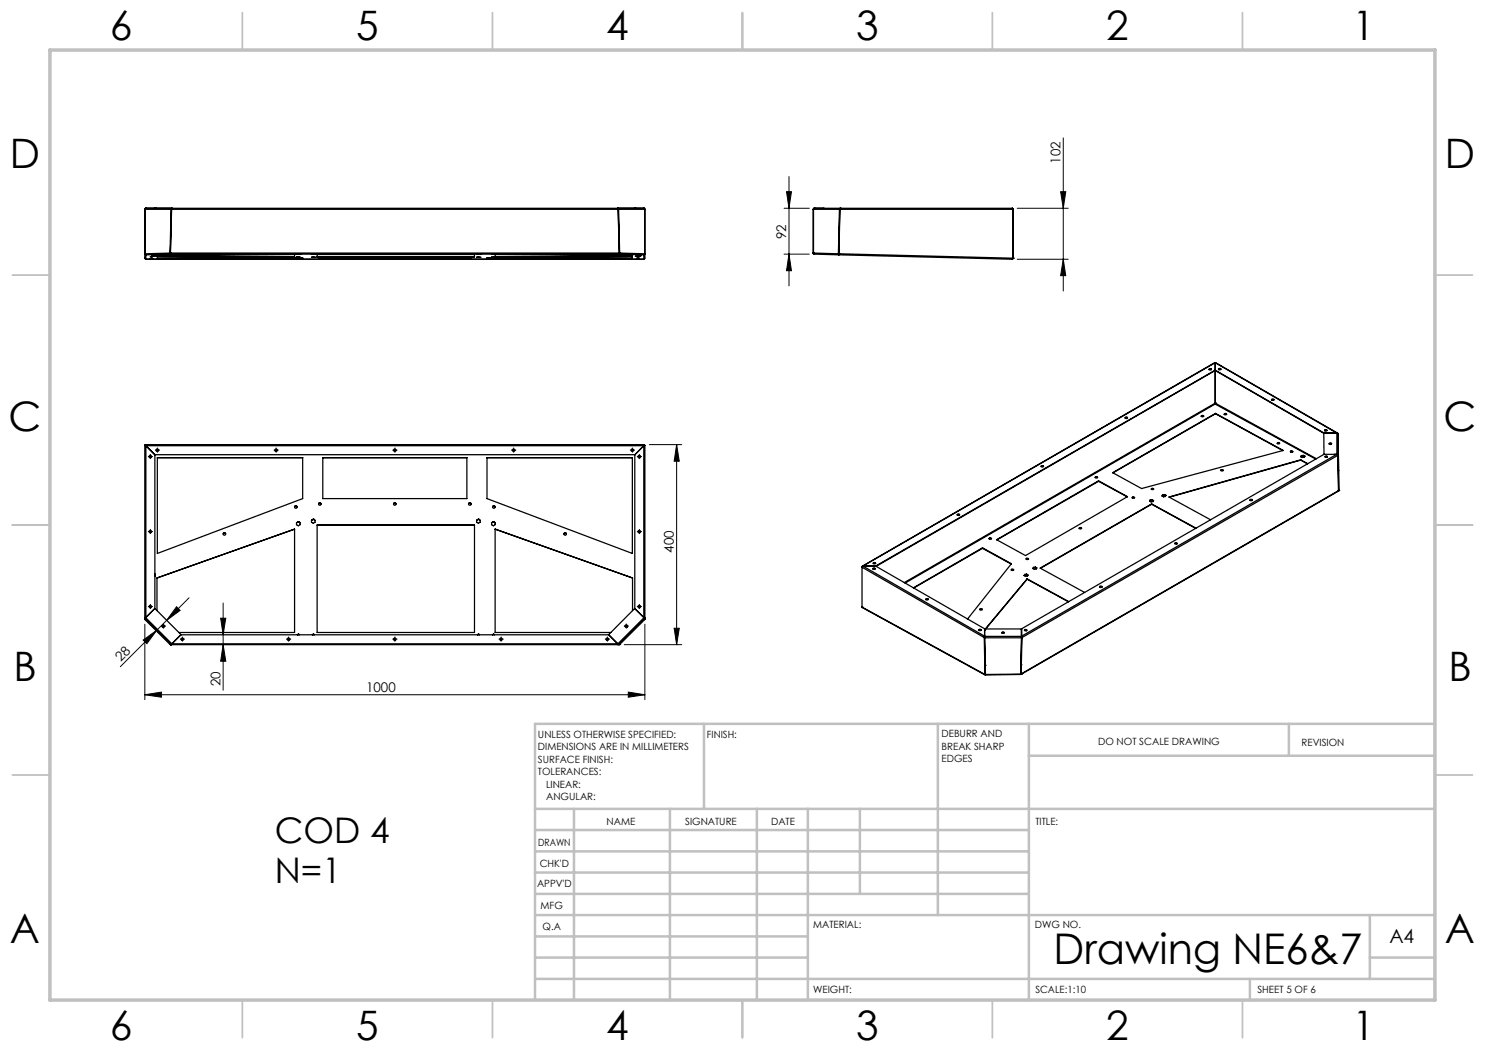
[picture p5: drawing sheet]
<svg xmlns="http://www.w3.org/2000/svg" width="297mm" height="210mm" viewBox="0 0 297 210" stroke-linecap="round" stroke-linejoin="round" font-family="sans-serif">
<g fill="none" stroke="#000" stroke-width=".25">
<path d="M29 41.9v9.8l.2 .1M29 41.9h100M29 50.8l.2 .2M29.1 41.7h99.7l.1 .1v9M29.1 41.7l-.1 .1v9M29.2 41.7h.1M29.2 41.7l-.2 .2M29.2 51.8h99.6M29.2 51v.8M30.1 51.7h.5zM30.1 51.4h.5zM30.3 51h.1"/>
<path d="M30.3 51.2h.1M30.3 51h.7M30.3 51.2h.7M30.3 51.3h.6zM30.7 51h.1M30.7 51.2h.1M31 41.7h.1M31 51h.1M31 51.2h.1M31.4 51l27.5-.1v.5l-27.5-.2zM31.4 51.1l27.5 .2M31.5 51.3l29 .3v.2h-29z"/>
<path d="M31.5 51.6h29M33.7 51.8h.5zM34 50.6l.1 .2M34 50.6h.1M34 50.6h89.9M34 50.6l-5 .2M34.1 50.6h.1M34.1 50.6v.2M34.1 50.6v.1M34.1 50.8l90 .1M34.1 50.8l-4.9 .2M34.2 50.9h.1"/>
<path d="M34.3 41.8h.1M34.3 41.8l-.2 8.8M34.4 41.7l-.2 .1-.2 8.8M34.4 41.7l-.3 8.9M34.5 50.9h.1M34.9 50.9h.1M44.6 51.4h.5zM58.9 51.5h.5zM59.3 50.9h.1M59.3 51.4h.7M59.3 51.4v.1M59.7 50.9h.1"/>
<path d="M59.7 51.4v.1M60 50.9h.1M60 51.4v.1M62.3 51.5h.1M62.3 50.9h.1M62.3 51.5h.7M62.7 50.9h.1M62.7 51.5h.1M63 51.5h.1M63 50.9h.1M63.4 50.9h31.5v.5h-31.5zM63.4 51.3h31.5"/>
<path d="M63.7 51.5h.5zM63.7 51.8h.5zM64.6 51.6h28.8v.2h-28.8zM64.6 51.6h28.8M78.7 51.5h.5zM93.7 51.5h.5zM93.7 51.8h.5zM95.3 50.9h.1M95.3 51.5h.1M95.3 51.5h.7M95.7 50.9h.1M95.7 51.5h.1"/>
<path d="M96 50.9h.1M96 51.5h.1M97.4 51.6l29.1-.3v.5h-29.1zM97.4 51.6h29.1M98.3 50.9h.1M98.3 51.4h.7M98.3 51.4v.1M98.5 51.5h.5zM98.7 50.9h.1M98.7 51.4v.1M99 50.9h.1M99 50.9h24.1l3.4 .1v.2l-27.5 .3z"/>
<path d="M112.8 51.4h.5zM123.4 50.9h.1M123.5 41.7l.4 8.9M123.6 41.7l.1 .1 .2 8.8M123.6 41.8l.3 8.8M123.6 41.8h.1M123.7 51.8h.5zM123.8 50.9h.1M123.8 50.8l5 .2M123.9 50.6h.1M123.9 50.6l-.1 .2M123.9 50.6l-.1 .1"/>
<path d="M123.9 50.6l5 .2M124.1 50.9h.1M126.5 51.1l-27.5 .2M127 41.7h.1M127.1 51.3h.5zM127.3 51.2h.1M127.3 51h.1M127.3 51h.7M127.3 51.2h.7M127.4 51.4h.5zM127.4 51.7h.5zM127.7 51h.1"/>
<path d="M127.7 51.2h.1M128 51.2h.1M128 51h.1M128.8 41.7h.1M128.8 41.7l.2 .2M128.8 51v.8M128.9 50.8l-.1 .2M129 41.9v9.7l-.2 .2M162.6 50.6h.1M162.6 50.6l.2 .2M162.6 41.9h40M162.6 41.9v8.7"/>
<path d="M162.7 50.6l.1 .2M162.7 50.6h.1M162.7 50.6l5 .2M162.8 41.7h-.1v8.9M162.8 41.7h39.7l.1 .2M162.8 41.7l-.2 .2M162.8 41.7h.1M162.8 50.8l5 .2M164.6 41.7h.1M167.7 50.8l.1 .2M167.7 50.8h.1M167.8 50.8h.1"/>
<path d="M167.8 50.8v.2M167.8 50.8l34.7 .8M167.8 51l34.7 .8M168 41.8h.1M168 41.8l-.3 9M168.1 41.7l-.2 .2-.2 8.9M168.1 41.7h.1M168.1 41.7l-.3 9.1M202.4 41.7l.1 .2M202.5 41.8v.1M202.5 51.6v.2M202.5 51.6h.1"/>
<path d="M202.5 51.6v.1M202.5 41.9v9.7M202.6 51.6l-.1 .2M202.6 51.6h.1M202.6 41.9v9.7M241.8 73.9l.2-.1 .3 .1M241.9 73.8l.2-.1 .2 .2-.4 .1zM243 72.6l-70.5 40.6M243 72.6v8M243 72.6l-70.4 40.6M243.1 72.6l24.4 14M243.1 72.6l24.2 14"/>
<path d="M243.7 73.8a.23 .23 0 0 1 .3-.1 .23 .23 0 0 1 .1 .2l-.3 .1zM243.7 73.9l.1-.1 .4 .1M254.3 80h.5M254.4 79.8l.4 .1-.3 .2-.2-.1zM29 89.1h.2M29 89.1v34.7M29 89.1h.1M29.1 89.1h.1M29.1 88.9l.1 .2M29.1 89l.1 .1M29.1 88.9h99.7M29.1 88.9v.1"/>
<path d="M29.2 89.1h.1M29.2 89.1v34.4M29.2 89.1l1.8 1.9M29.2 89.1h99.6M31 91v30.7M31 90.9h96M31.5 91.5h29v8.2l-29 11zM64.6 91.5h28.8v8.2h-28.8zM97.4 91.5h29.1v19.2l-29.1-11zM127 91v30.7M128.8 89.1h.1M128.8 89.1v34.4"/>
<path d="M128.8 89.1l-1.8 1.9M128.8 88.9v.2M128.8 89v.1M128.8 88.9v.1M128.9 89.1h-.1M128.9 89.1h.1M129 89.1h-.2M129 89.1l-.1 34.7M208.2 93.3l.2-.1 .3 .1M208.2 93.2h.5a.23 .23 0 0 1-.2 .2 .23 .23 0 0 1-.3-.2zM219 95.4l.5 .1a.25 .25 0 0 1-.2 .1 .25 .25 0 0 1-.3-.2zM219 95.5l.2-.1 .3 .1"/>
<path d="M219.7 96.2v.1M219.7 96.3l-20.3 11.7M219.7 96.3l5.7 3.1M222.5 94.5l20.6-11.8 13.5 7.4-28.3 7.6zM225 83.6l.2-.1 .3 .1M225.1 83.5h.4a.21 .21 0 0 1-.2 .2 .21 .21 0 0 1-.2-.2zM226.5 99.4l.4 .1-.3 .2-.2-.2zM226.9 99.5l-.5 .1M230.3 97.7l.2-.1 .3 .2-.4 .1zM230.4 99.9l.3 .2-.1 .2-.4 .1-.3-.2 .1-.2M230.4 99.9l-.4 .1M230.4 99.9v.1"/>
<path d="M230.7 97.8l-.4 .1M232.5 99v.1M232.5 99.1l-.1 .1M232.9 98.9l.3 .2-.1 .2-.4 .1-.3-.2 .1-.2M232.9 98.9l-.4 .1M232.9 98.9v.1M232.9 99l.3 .1M232.9 99l-.4 .1M240.2 83.2a.22 .22 0 0 1 .3-.1 .22 .22 0 0 1 .2 .2l-.3 .1zM240.7 83.2l-.5 .1M243 80.8h.1M243 80.6h.1"/>
<path d="M243 80.6v.2M243 80.8l-62 35.8M243 80.8l20.1 11M243 80.6l-62.1 35.9M243.1 80.6l-.1 .2M243.1 80.6l20.2 11.1M243.1 82.7v.1M243.1 82.8l-20.5 11.8M243.1 82.8l13.5 7.3M244.2 94.1l.1-.1 .4 .1M244.2 94h.5a.21 .21 0 0 1-.3 .2 .21 .21 0 0 1-.2-.2zM244.9 82.8l.4-.1v.2a.25 .25 0 0 1-.2 .1 .25 .25 0 0 1-.2-.2z"/>
<path d="M245.3 82.9h-.5M250 100a.22 .22 0 0 1 .3-.2 .22 .22 0 0 1 .1 .3h-.3zM255.4 88.6a.22 .22 0 0 1 .3-.1 .22 .22 0 0 1 .2 .3h-.3zM255.4 88.7l.3-.1 .2 .1M258.1 90.3h.5a.26 .26 0 0 1-.3 .2 .26 .26 0 0 1-.2-.2zM258.1 90.4l.1-.1 .4 .1M260.1 92l-26.3 7.4 8.3 4.6M260.1 92l1.4 .7M260.1 92h.1M260.1 92l-26.2 7.4M260.1 92l1.4 .8M260.3 91.1v.1"/>
<path d="M260.3 91.2l-.1 .2M260.7 91.1l.3 .1-.1 .2-.4 .1-.3-.1 .1-.3M260.7 91.1h-.4M260.7 91.1h.1M260.7 91.1l.2 .2M260.7 91.1l-.4 .1M264.8 86.7l-21.8-12.6-67.8 39.2M264.8 86.6v4.3M264.8 90.9l-60.5 34.9v1.7M264.8 90.9h2.6M264.8 86.6l-21.8-12.6-67.8 39.2M264.8 86.6h.1"/>
<path d="M264.8 86.6h2.5M264.9 86.1l.2-.1 .3 .1M265 86h.4a.21 .21 0 0 1-.2 .2 .21 .21 0 0 1-.2-.2zM265 91.4l.1-.1 .4 .1M265.1 91.2l.4 .1-.4 .2-.1-.1zM265.9 88.7v-.1a.21 .21 0 0 1 .3 0 .21 .21 0 0 1 0 .3h-.2zM265.9 88.8l.1-.1 .3 .1M267.3 90.9l-63 36.3 .1 .3M267.3 90.9l.2 .2M267.3 86.6h.1M267.3 86.6h.2M267.4 90.9l.2 .1"/>
<path d="M267.4 86.6l.2 .2M267.4 86.6v4.3M267.4 86.6h-2.6M267.5 91h.1M267.5 91.1l.2 7M267.5 91.1l-63.1 36.4M267.6 86.8v4.2M267.6 91l.2 7.1M267.6 86.8l.2 11.3M267.7 98.1h.1M267.7 98.1l-63.5 36.8M267.7 98.1l-63.5 36.7"/>
<path d="M267.8 98.1l-.1 .1M267.8 98.1h.1M31 114.8v.5M44.6 106.8a.25 .25 0 0 1 .3-.2 .25 .25 0 0 1 .2 .2M58.9 101.4a.25 .25 0 0 1 .3-.2 .25 .25 0 0 1 .2 .2M59.3 104.6l.4-.3 .3 .3v.3l-.3 .3-.4-.3zM59.7 104.3h.1M62.3 104.1l.4-.3 .3 .3v.3l-.3 .3-.4-.3zM62.7 103.8h.1M63.4 105h31.5v21.5h-31.5zM63.7 100.8a.25 .25 0 0 1 .3-.2 .25 .25 0 0 1 .2 .2M79 100.6l.2 .2"/>
<path d="M79 100.6l-.3 .2M94 100.6l.2 .2M94 100.6l-.3 .2M95.3 104.1l.4-.3 .3 .3v.3l-.3 .3-.4-.3zM95.7 103.8h.1M98.3 104.6l.4-.3 .3 .3v.3l-.3 .3-.4-.3zM98.7 104.3h.1M98.8 101.2l.2 .2M98.8 101.2l-.3 .2M113 106.6l.3 .2M113 106.6l-.2 .2M172.4 113.3v8.1"/>
<path d="M172.4 113.3v.1M172.6 113.2l-.2 .2 24.4 14.1M172.6 113.2l-.2 .1M172.6 113.2l24.3 14M172.6 113.2h2.6M172.6 113.2h.1M174.6 113.7l.2-.1 .2 .1a.26 .26 0 0 1-.2 .2 .26 .26 0 0 1-.2-.2zM174.6 113.8l.1-.1 .3 .1M174.6 112.7l.2-.1 .3 .1M174.7 112.5h.3l.1 .2a.23 .23 0 0 1-.3 .1 .23 .23 0 0 1-.1-.3zM175.2 113.2l21.7 12.6v1.7M175.2 113.2h.1"/>
<path d="M185.2 119.9l.2-.1 .2 .1M185.2 119.8h.4a.21 .21 0 0 1-.2 .2 .21 .21 0 0 1-.2-.2zM191.4 103l.2-.1 .3 .1M191.5 102.9l.2-.1 .2 .2a.22 .22 0 0 1-.3 .1 .22 .22 0 0 1-.1-.2zM196.5 109.6l5.8 3.1-8.8 11.1M196.5 109.6l-13.8 8M196.5 109.6v.1M196.5 109.7l-13.8 7.9M196.5 109.7l5.7 3.1M197.8 107.7l.4-.1 .1 .2h-.4zM197.8 107.8l.2-.1 .3 .1M199.3 107.9l20.4-11.7 5.8 3.1-20.4 11.8z"/>
<path d="M202.2 113.9a.25 .25 0 0 1 .3-.1 .25 .25 0 0 1 .2 .2l-.4 .1zM202.2 114l.2-.1 .3 .1M204.9 114.9v.1M204.9 115v.1M205.2 111.8l.2-.1 .3 .1M205.2 111.7l.5 .1a.23 .23 0 0 1-.2 .1 .23 .23 0 0 1-.3-.2zM205.3 114.8l.3 .2-.1 .2-.4 .1-.3-.2 .1-.2M205.3 114.8l-.4 .1M205.3 114.8v.1M205.3 114.9l.3 .2M205.3 114.9l-.4 .1M205.4 115.8l8.3 4.5"/>
<path d="M205.4 115.8l-8.3 10M205.4 115.8h.1M205.4 115.8l8.3 4.6M206.7 113.5l-.1 .2 .3 .2 .4-.1 .1-.2M206.7 113.5v.1M206.7 113.6l-.1 .1M207.1 113.4l-.4 .1M207.1 113.4l.3 .2M207.1 113.4v.1M207.1 113.5l.2 .1M207.1 113.5l-.4 .1M215.8 105.7l.3-.1 .2 .1"/>
<path d="M215.9 105.5l.4 .1a.2 .2 0 0 1-.2 .2 .2 .2 0 0 1-.2-.3zM219.9 117.3a.23 .23 0 0 1 .3-.1 .23 .23 0 0 1 .1 .3h-.2zM219.9 117.4l.3-.1 .2 .1M230 100v.1M230 100.1v.2M230.3 100.8l8.9 4.8M230.3 100.8l-22.3 12.8 8.9 4.9M230.3 100.8v.1M230.3 100.9l-22.2 12.8M230.3 100.9l8.8 4.8M230.4 100l.3 .2M230.4 100l-.4 .1"/>
<path d="M234.9 108.7l.3-.1 .2 .1M235 108.6h.4a.2 .2 0 0 1-.2 .2 .2 .2 0 0 1-.2-.2zM250 100l.2-.1 .3 .1M29 123.6l.2-.1zM29 123.8h.1M29 123.7v.2l5 5M29 123.7l5.2 5.2M29.1 123.6h.1M29.1 123.5l-.1 .2M29.1 123.5l5.3 5.3M31 121.7l-1.9 1.8M31 121.7l5.2 5.2-1.8 1.9"/>
<path d="M31.4 122.1v-6.5l27.5-9.8v20.7h-23.1M34 128.9h.1M34 128.9h.2M34.1 128.9h.1M34.3 128.8h.1M34.4 128.8l-.2 .1M34.4 128.8l-.1 .1v-.1M34.4 128.8h-.1M34.4 128.8h.1M34.4 128.8h89.1M36.2 127h85.5l1.8 1.8M59.7 126.9h.1"/>
<path d="M59.7 126.9l.1 .1M59.7 126.9l-.2 .1M62.7 126.9h.1M62.7 126.9l.1 .1M62.7 126.9l-.2 .1M95.7 126.9h.1M95.7 126.9l-.2 .1M95.7 126.9l.1 .1M98.7 126.9h.1M98.7 126.9l.1 .1M98.7 126.9l-.2 .1M123.5 128.8l.1 .1v-.1"/>
<path d="M123.5 128.8h.1M123.6 128.8l.1 .1M123.6 128.8h.1M123.7 128.9h.2M123.9 128.9h-89.8M123.9 128.9h.1M126.5 122.1v-6.5l-27.5-9.8v20.7h23.2M126.9 121.7l-5.2 5.2 1.9 1.9M126.9 121.7l1.9 1.8M127 121.7l1.8 1.8M128.8 123.5l.2 .1h-.1M128.8 123.5l.1 .1"/>
<path d="M128.8 123.5l.1 .2M128.8 123.5l-5.2 5.3M128.9 123.6h.1M128.9 123.7v.2l-5 5M128.9 123.7l-5.2 5.2M172.4 121.4h.1M172.4 121.4l24.6 13.6M172.4 121.4l24.6 13.5M195.8 126l.1-.1 .4 .1M195.8 125.9l.2-.1 .3 .2a.25 .25 0 0 1-.3 .1 .25 .25 0 0 1-.2-.2zM196 121.8h.5a.26 .26 0 0 1-.3 .2 .26 .26 0 0 1-.2-.2zM196.5 121.9h-.5"/>
<path d="M196.8 127.5l.2 7.4M196.9 127.3v.3M196.9 127.3h7.4v.3M196.9 125.8h7.4v1.8M196.9 127.2l-.1 .3M196.9 126h.1M196.9 127.6h7.4M196.9 127.6l.2 7.3M196.9 127.5h-.1M196.9 127.5l.2 7.4M197 134.9l.1 .1M197 133.1h.1"/>
<path d="M197.1 134.9h.1M197.1 134.9h-.1M200.4 126.6h.4M200.4 126.5a.2 .2 0 0 1 .3-.1 .2 .2 0 0 1 0 .3l-.3-.1zM204.2 134.8l-7.1 .2v-.1M204.2 134.8h.1M204.2 134.8l-7.1 .1M204.2 133h.1M204.2 134.8v.1M204.3 127.6l-.1 7.2M204.3 127.5l-.1 7.3M204.3 127.5h.1"/>
<path d="M204.4 127.5l-.2 7.3M204.9 126a.23 .23 0 0 1 .3-.1 .23 .23 0 0 1 .1 .2l-.3 .1zM204.9 126.1l.1-.1 .4 .1"/>
<circle cx="30.1" cy="91.3" r=".25"/>
<circle cx="31.5" cy="90" r=".25"/>
<circle cx="55.2" cy="90" r=".25"/>
<circle cx="79" cy="90" r=".26"/>
<circle cx="102.7" cy="90" r=".25"/>
<circle cx="126.5" cy="90" r=".25"/>
<circle cx="127.9" cy="91.3" r=".26"/>
<circle cx="30.1" cy="106.3" r=".25"/>
<circle cx="44.9" cy="106.8" r=".25"/>
<circle cx="59.2" cy="101.4" r=".25"/>
<circle cx="64" cy="100.8" r=".25"/>
<circle cx="79" cy="100.8" r=".25"/>
<circle cx="93.9" cy="100.8" r=".25"/>
<circle cx="98.8" cy="101.4" r=".24"/>
<circle cx="113" cy="106.8" r=".25"/>
<circle cx="127.9" cy="106.3" r=".26"/>
<circle cx="30.1" cy="121.3" r=".25"/>
<circle cx="32.7" cy="125.2" r=".25"/>
<circle cx="36.5" cy="127.8" r=".25"/>
<circle cx="57.7" cy="127.8" r=".25"/>
<circle cx="79" cy="127.8" r=".25"/>
<circle cx="100.2" cy="127.8" r=".25"/>
<circle cx="121.5" cy="127.8" r=".25"/>
<circle cx="125.3" cy="125.2" r=".25"/>
<circle cx="127.9" cy="121.3" r=".26"/>
</g>
<g fill="none" stroke="#000" stroke-width=".2">
<path d="M157.3 38.3h1l-.5 3.4zM157.8 35.3v21.9M212.1 38.3h1l-.4 3.4zM212.7 27.6v30.6M156.8 41.7h5.1M156.8 50.8h5.1M157.8 50.8l.5 3.3h-1zM203.4 51.8h10.2M203.4 41.7h10.2M212.7 51.8l.4 3.3h-1zM29.8 91.3h.5M30.1 91.1v.5"/>
<path d="M31.2 90.1h.5M31.5 89.8v.5M55 90.1h.5M55.2 89.8v.5M78.7 90.1h.5M79 89.8v.5M102.5 90.1h.5M102.7 89.8v.5M126.2 90.1h.5M126.5 89.8v.5M127.6 91.3h.5M127.9 91.1v.5"/>
<path d="M129.9 88.9h6.4M135.3 88.9l.6 3.3h-1.1zM135.3 88.9v40M29.8 106.3h.5M30.1 106.1v.5M37.8 119.5l-4.5 4.6M127.6 106.3h.5M127.9 106.1v.5M28.6 128l2.8-2-2 2.7zM29 139l3.3-.6v1zM29 124.8v15.1M29 139h100"/>
<path d="M29.8 121.3h.5M30.1 121.1v.5M32.4 125.2h.5M32.7 125v.5M33.3 124.1l-9.2 9.2M35.3 121.3l.7 .8-2.7 2zM36.2 127.8h.5M36.5 127.6v.5M44.1 123.6h1.1l-.6 3.4zM44.6 128.9l.6 3.3h-1.1zM44.6 120.6v17.4M57.5 127.8h.5"/>
<path d="M57.7 127.6v.5M78.7 127.8h.5M79 127.6v.5M100 127.8h.5M100.2 127.6v.5M121.2 127.8h.5M121.5 127.6v.5M124.8 128.9h11.5M125 125.2h.5M125.3 125v.5M125.7 138.4l3.3 .6-3.3 .4zM127.6 121.3h.5"/>
<path d="M127.9 121.1v.5M129 124.8v15.1M134.8 125.7h1.1l-.6 3.2z"/>
</g>
<g fill="none" stroke="#000" stroke-width=".2" stroke-dasharray="15.2 1.3 1.3 1.3" stroke-linecap="butt">
<path d="M29.8 91.3h-.2M30.1 91.1v-.3M30.1 91.6v.2M30.3 91.3h.3M31.2 90h-.2M31.5 89.8v-.3M31.5 90.3v.2M31.7 90h.3M55 90h-.3M55.2 89.8v-.3M55.2 90.3v.2M55.5 90h.2"/>
<path d="M78.7 90h-.2M79 89.8v-.3M79 90.3v.2M79.2 90h.3M102.5 90h-.3M102.7 89.8v-.3M102.7 90.3v.2M103 90h.2M126.2 90h-.2M126.5 89.8v-.3M126.5 90.3v.2M126.7 90h.3"/>
<path d="M127.6 91.3h-.2M127.9 91.1v-.3M127.9 91.6v.2M128.1 91.3h.3M29.8 106.3h-.2M30.1 106.1v-.3M30.1 106.6v.2M30.3 106.3h.3M127.6 106.3h-.2M127.9 106.1v-.3M127.9 106.6v.2M128.1 106.3h.3"/>
<path d="M29.8 121.3h-.2M30.1 121.1v-.3M30.1 121.6v.2M30.3 121.3h.3M32.4 125.2h-.2M32.7 125v-.3M32.7 125.5v.2M32.9 125.2h.3M36.2 127.8h-.2M36.5 127.6v-.3M36.5 128.1v.2M36.7 127.8h.3"/>
<path d="M57.5 127.8h-.3M57.7 127.6v-.3M57.7 128.1v.2M58 127.8h.2M78.7 127.8h-.2M79 127.6v-.3M79 128.1v.2M79.2 127.8h.3M100 127.8h-.3M100.2 127.6v-.3M100.2 128.1v.2M100.5 127.8h.2"/>
<path d="M121.2 127.8h-.2M121.5 127.6v-.3M121.5 128.1v.2M121.7 127.8h.3M125 125.2h-.2M125.3 125v-.3M125.3 125.5v.2M125.5 125.2h.3M127.6 121.3h-.2M127.9 121.1v-.3M127.9 121.6v.2M128.1 121.3h.3"/>
</g>
<g fill="none" stroke="#c0c0c0" stroke-width=".35">
<path d="M48.5 2.5v7.5M98.5 2.5v7.5M148.5 2.5v7.5M198.5 2.5v7.5M248.5 2.5v7.5M2.5 55h7.5M287 55h7.5M2.5 105h7.5M287 105h7.5M2.5 155h7.5M287 155h7.5M48.5 200v7.5"/>
<path d="M98.5 200v7.5M148.5 200v7.5M198.5 200v7.5M248.5 200v7.5"/>
</g>
<g fill="none" stroke="#c0c0c0" stroke-width=".5">
<path d="M140.8 144.8v17M187.6 144.8v38.2M205.8 144.8v55.2M205.8 151.2h81.2M257.8 144.8v6.4M287 144.8h-180v55.2M107 161.8h180M107 178.8h98.8M107 174.5h98.8M107 170.3h98.8M107 166h98.8M114.8 161.8v38.2"/>
<path d="M134 161.8v38.2M151.4 161.8v38.2M161.6 161.8v38.2M172 161.8v17M107 195.8h180M107 191.5h54.6M107 187.3h54.6M107 183h180M250 195.8v4.2M274 191.5h13M274 183v12.8"/>
</g>
<path d="M10 10h277v190h-277z" fill="none" stroke="#c0c0c0" stroke-width=".7"/>
<g fill="#000">
<path d="M157.8 50.8l.5 3.3h-1zM157.3 38.3h1l-.5 3.4z"/>
<path d="M212.7 51.8l.4 3.3h-1zM212.1 38.3h1l-.4 3.4z"/>
<path d="M29 139l3.3-.6v1zM125.7 138.4l3.3 .6-3.3 .4z"/>
<path d="M28.6 128l2.8-2-2 2.7zM35.3 121.3l.7 .8-2.7 2z"/>
<path d="M44.6 128.9l.6 3.3h-1.1zM44.1 123.6h1.1l-.6 3.4z"/>
<path d="M134.8 125.7h1.1l-.6 3.2zM135.3 88.9l.6 3.3h-1.1z"/>
</g>
<text font-size="8.5" x="210.7" y="192.7">Drawing NE6&amp;7</text>
<g font-size="8.1">
<text x="22" y="8">6</text>
<text x="71.2" y="8">5</text>
<text x="121.2" y="8">4</text>
<text x="171.2" y="8">3</text>
<text x="221.2" y="8">2</text>
<text x="270.5" y="8">1</text>
<text x="2" y="33.6">D</text>
<text x="289" y="33.6">D</text>
<text x="1.7" y="86.1">C</text>
<text x="288.7" y="86.1">C</text>
<text x="2.7" y="136.1">B</text>
<text x="289.7" y="136.1">B</text>
<text x="2" y="188.6">A</text>
<text x="289" y="188.6">A</text>
<text x="22" y="208">6</text>
<text x="71.2" y="208">5</text>
<text x="121.2" y="208">4</text>
<text x="171.2" y="208">3</text>
<text x="221.2" y="208">2</text>
<text x="270.5" y="208">1</text>
</g>
<g font-size="7.1">
<text x="55" y="168.6">COD 4</text>
<text x="55" y="176.7">N=1</text>
</g>
<text font-size="3.9" x="277.9" y="188.5">A4</text>
<g font-size="2.7">
<text x="212.1" y="32.7" transform="rotate(-90 212.1 32.7)">102</text>
<text x="157.2" y="47.8" transform="rotate(-90 157.2 47.8)">92</text>
<text x="134.8" y="110.5" transform="rotate(-90 134.8 110.5)">400</text>
<text x="24.2" y="132.4" transform="rotate(-45 24.2 132.4)">28</text>
<text x="44.1" y="137.3" transform="rotate(-90 44.1 137.3)">20</text>
<text x="73.2" y="138.3">1000</text>
</g>
<g font-size="2">
<text x="107.6" y="147.6">UNLESS OTHERWISE SPECIFIED:</text>
<text x="141.4" y="147.6">FINISH:</text>
<text x="188.3" y="147.5">DEBURR AND</text>
<text x="188.3" y="150">BREAK SHARP</text>
<text x="219.6" y="149">DO NOT SCALE DRAWING</text>
<text x="260.3" y="149.2">REVISION</text>
<text x="107.6" y="150.1">DIMENSIONS ARE IN MILLIMETERS</text>
<text x="107.6" y="152.6">SURFACE FINISH:</text>
<text x="107.6" y="155.1">TOLERANCES:</text>
<text x="188.3" y="152.5">EDGES</text>
<text x="109.2" y="157.6">LINEAR:</text>
<text x="109.2" y="160.1">ANGULAR:</text>
<text x="121.3" y="165">NAME</text>
<text x="137" y="164.9">SIGNATURE</text>
<text x="154.2" y="164.9">DATE</text>
<text x="207.1" y="164.9">TITLE:</text>
<text x="107.6" y="169.1">DRAWN</text>
<text x="107.9" y="173.3">CHK'D</text>
<text x="107.4" y="177.4">APPV'D</text>
<text x="108.1" y="181.8">MFG</text>
<text x="108.5" y="186">Q.A</text>
<text x="162.6" y="185.5">MATERIAL:</text>
<text x="207" y="185.5">DWG NO.</text>
<text x="162.6" y="198.5">WEIGHT:</text>
<text x="207.1" y="198.6">SCALE:1:10</text>
<text x="251.5" y="198.6">SHEET 5 OF 6</text>
</g>
</svg>
